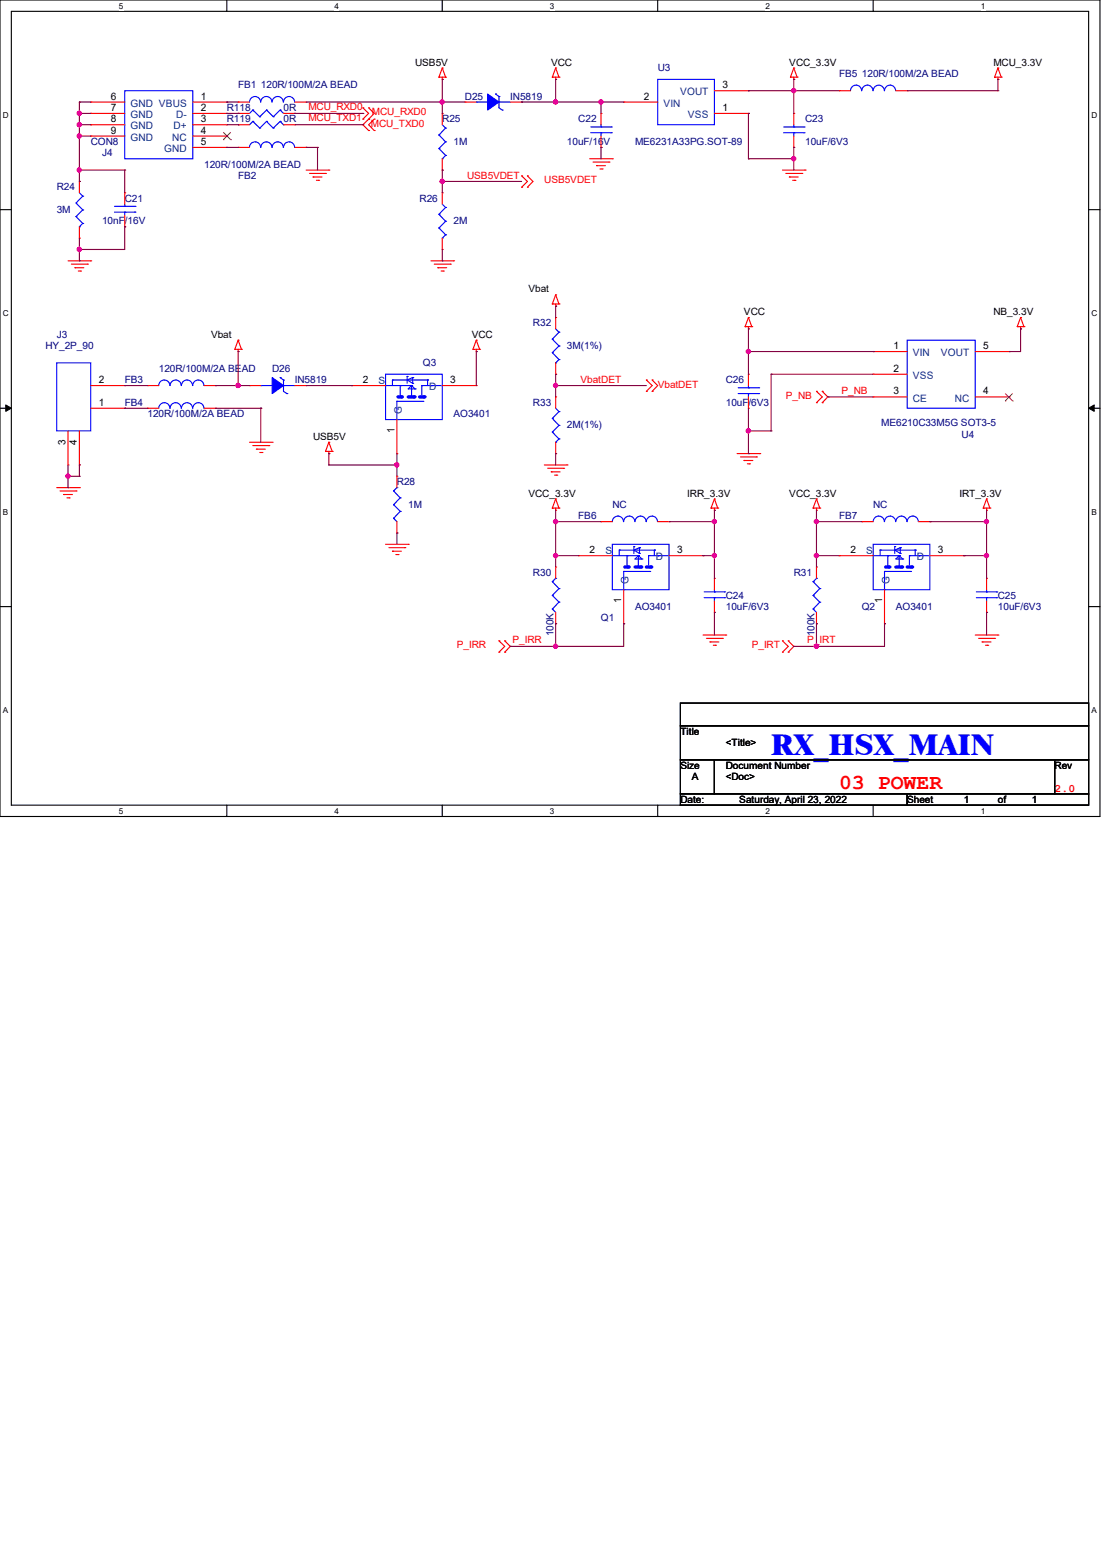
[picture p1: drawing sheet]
<svg xmlns="http://www.w3.org/2000/svg" width="210mm" height="297mm" viewBox="0 0 210 297" stroke-linecap="round" stroke-linejoin="round" font-family="sans-serif">
<path d="M0 0h209.4v155.4h-209.4zM2.2 2.2h205.1v151.1h-205.1z" fill="none" stroke="#000" stroke-width=".21"/>
<g fill="#fff">
<path d="M22.6 .3h.9v1.7h-.9z"/>
<path d="M22.6 153.5h.9v1.8h-.9z"/>
</g>
<path d="M43.2 0v2.2M43.2 153.3v2.1" fill="none" stroke="#000" stroke-width=".21"/>
<g fill="#fff">
<path d="M63.7 .3h.8v1.7h-.8z"/>
<path d="M63.7 153.5h.8v1.8h-.8z"/>
</g>
<path d="M84.2 0v2.2M84.2 153.3v2.1" fill="none" stroke="#000" stroke-width=".21"/>
<g fill="#fff">
<path d="M104.7 .3h.8v1.7h-.8z"/>
<path d="M104.7 153.5h.8v1.8h-.8z"/>
</g>
<path d="M125.2 0v2.2M125.2 153.3v2.1" fill="none" stroke="#000" stroke-width=".21"/>
<g fill="#fff">
<path d="M145.7 .3h.9v1.7h-.9z"/>
<path d="M145.7 153.5h.9v1.8h-.9z"/>
</g>
<path d="M166.2 0v2.2M166.2 153.3v2.1" fill="none" stroke="#000" stroke-width=".21"/>
<g fill="#fff">
<path d="M186.7 .3h.9v1.7h-.9z"/>
<path d="M186.7 153.5h.9v1.8h-.9z"/>
<path d="M.6 21h1.1v1.8h-1.1z"/>
<path d="M207.8 21h1.1v1.8h-1.1z"/>
<path d="M.6 58.8h1.1v1.7h-1.1z"/>
<path d="M207.8 58.8h1.1v1.7h-1.1z"/>
</g>
<path d="M0 39.9h2.2M207.3 39.9h2.1" fill="none" stroke="#000" stroke-width=".21"/>
<g fill="#fff">
<path d="M.6 96.6h1v1.7h-1z"/>
<path d="M207.8 96.6h1v1.7h-1z"/>
</g>
<path d="M0 77.7h2.2M207.3 77.7h2.1" fill="none" stroke="#000" stroke-width=".21"/>
<path d="M1.1 77.1l1.1 .6-1.1 .6zM207.3 77.7l1-.6v1.2z" fill="#000" stroke="#000" stroke-width=".19"/>
<g fill="#fff">
<path d="M.6 134.4h.9v1.7h-.9z"/>
<path d="M207.8 134.4h1v1.7h-1z"/>
</g>
<path d="M0 115.5h2.2M207.3 115.5h2.1M129.5 133.9h77.8v4.3h-77.8zM129.5 138.2h77.8v6.5h-77.8zM129.5 144.7h6.5v6.4h-6.5zM129.5 151.1h43.2v2.2h-43.2zM136 144.7h64.8v6.4h-64.8zM172.7 151.1h34.6v2.2h-34.6zM200.8 144.7h6.5v6.4h-6.5z" fill="none" stroke="#000" stroke-width=".21"/>
<g fill="none" stroke="#f00" stroke-width=".21">
<path d="M83.6 14.7h.1M83.6 14.7h1.2M84.2 15.1h.1M84.2 13h.1M84.2 14.7v.4M84.2 13l.6 1.7M84.2 13l-.6 1.7M84.8 14.7h.1M105.2 14.7h.1M105.2 14.7h1.2M105.8 15.1h.1M105.8 13h.1"/>
<path d="M105.8 14.7v.4M105.8 13l.6 1.7M105.8 13l-.6 1.7M106.4 14.7h.1M150.5 14.7h.1M150.5 14.7h1.3M151.1 15.1h.1M151.1 13h.1M151.1 14.7v.4M151.1 13l.7 1.7M151.1 13l-.6 1.7M151.8 14.7h.1"/>
<path d="M189.4 14.7h.1M189.4 14.7h1.2M190 15.1h.1M190 13h.1M190 14.7v.4M190 13l.6 1.7M190 13l-.6 1.7M190.6 14.7h.1M58.3 32.4h4.3M58.9 33h3.1M59.6 33.7h.1M59.6 33.7h1.7"/>
<path d="M60.2 34.3h.5M60.7 34.3h.1M62 33h.1M62.6 32.4h.1M69.1 20.5h.1M69.1 22.7h.1M69.1 20.5l1.1 1.1-1.1 1.1M70.2 24.8h.1M70.2 22.7h.1M70.2 20.5h.1M70.2 22.7l-1.1 1 1.1 1.1M70.2 20.5l1 1.1-1 1.1"/>
<path d="M71.2 22.7h.1M71.2 24.8h.1M71.2 22.7l-1 1 1 1.1M84.2 21.6h.1M84.2 32.4h.1M84.2 21.6v2.1M84.2 30.2v2.2M99.3 35.6h.1M99.3 33.5h.1M99.3 33.5l1.1 1-1.1 1.1M100.4 35.6h.1M100.4 33.5h.1"/>
<path d="M100.4 33.5l1.1 1-1.1 1.1M112.3 30.2h4.3M112.9 30.9h3.1M113.6 31.5h.1M113.6 31.5h1.7M114.2 32.2h.4M114.6 32.2h.1M116 30.9h.1M116.6 30.2h.1M149 32.4h4.3M149.6 33h3.1M150.3 33.7h.1"/>
<path d="M150.3 33.7h1.7M150.9 34.3h.4M151.3 34.3h.1M152.7 33h.1M153.3 32.4h.1M13 49.7h4.3M13.6 50.3h3M14.3 51h.1M14.3 51h1.7M14.9 51.6h.4M15.3 51.6h.1M16.6 50.3h.1"/>
<path d="M17.3 49.7h.1M82 49.7h4.4M82.7 50.3h3M83.4 51h.1M83.4 51h1.6M84 51.6h.4M84.4 51.6h.1M85.7 50.3h.1M86.4 49.7h.1M105.2 57.9h.1M105.2 57.9h1.2M105.8 58.3h.1"/>
<path d="M105.8 56.1h.1M105.8 57.9v.4M105.8 56.1l.6 1.8M105.8 56.1l-.6 1.8M106.4 57.9h.1M44.7 66.5h.1M44.7 66.5h1.3M45.3 66.9h.1M45.3 64.8h.1M45.3 66.5v.4M45.3 64.8l.7 1.7M45.3 64.8l-.6 1.7"/>
<path d="M46 66.5h.1M90 66.5h.1M90 66.5h1.3M90.7 66.9h.1M90.7 64.8h.1M90.7 66.5v.4M90.7 64.8l.6 1.7M90.7 64.8l-.7 1.7M91.3 66.5h.1M123.1 74.5h.1M123.1 72.3h.1M123.1 72.3l1.1 1.1-1.1 1.1"/>
<path d="M124.2 74.5h.1M124.2 72.3h.1M124.2 72.3l1 1.1-1 1.1M141.9 62.2h.1M141.9 62.2h1.2M142.5 62.6h.1M142.5 60.5h.1M142.5 62.2v.4M142.5 60.5l.6 1.7M142.5 60.5l-.6 1.7M143.1 62.2h.1M155.4 74.5h.1"/>
<path d="M155.4 76.7h.1M155.4 74.5l1.1 1.1-1.1 1.1M156.5 76.7h.1M156.5 74.5h.1M156.5 74.5l1.1 1.1-1.1 1.1M193.7 62.2h.1M193.7 62.2h1.2M194.3 62.6h.1M194.3 60.5h.1M194.3 62.2v.4M194.3 60.5l.6 1.7M194.3 60.5l-.6 1.7"/>
<path d="M194.9 62.2h.1M10.8 92.8h4.3M11.4 93.5h3.1M12.1 94.1h.1M12.1 94.1h1.7M12.7 94.8h.5M13.2 94.8h.1M14.5 93.5h.1M15.1 92.8h.1M47.5 84.2h4.3M48.1 84.8h3.1M48.8 85.5h.1"/>
<path d="M48.8 85.5h1.7M49.4 86.1h.5M49.9 86.1h.1M51.2 84.8h.1M51.8 84.2h.1M62 85.9h.1M62 85.9h1.2M62.6 86.4h.1M62.6 84.2h.1M62.6 85.9v.5M62.6 84.2l.6 1.7M62.6 84.2l-.6 1.7"/>
<path d="M63.2 85.9h.1M103.6 88.5h4.3M104.3 89.2h3M104.9 89.8h.1M104.9 89.8h1.7M105.2 96.7h.1M105.2 96.7h1.2M105.6 90.5h.4M105.8 97.2h.1M105.8 95h.1M105.8 96.7v.5M105.8 95l.6 1.7"/>
<path d="M105.8 95l-.6 1.7M106 90.5h.1M106.4 96.7h.1M107.3 89.2h.1M107.9 88.5h.1M135.4 96.7h.1M135.4 96.7h1.3M136 97.2h.1M136 95h.1M136 96.7v.5M136 95l.7 1.7M136 95l-.6 1.7"/>
<path d="M136.7 96.7h.1M140.3 86.4h4.4M141 87h3M141.6 87.7h.1M141.6 87.7h1.7M142.3 88.3h.4M142.7 88.3h.1M144 87h.1M144.7 86.4h.1M154.8 96.7h.1M154.8 96.7h1.3M155.4 97.2h.1"/>
<path d="M155.4 95h.1M155.4 96.7v.5M155.4 95l.7 1.7M155.4 95l-.6 1.7M156.1 96.7h.1M187.2 96.7h.1M187.2 96.7h1.3M187.8 97.2h.1M187.8 95h.1M187.8 96.7v.5M187.8 95l.7 1.7M187.8 95l-.6 1.7"/>
<path d="M188.5 96.7h.1M73.4 103.6h4.3M74 104.3h3.1M74.7 104.9h.1M74.7 104.9h1.7M75.4 105.6h.4M75.8 105.6h.1M77.1 104.3h.1M77.7 103.6h.1M187.8 110.1h.1M187.8 116.6h.1M187.8 110.1v2.2"/>
<path d="M187.8 114.4v2.2M95 122h.1M95 124.2h.1M95 122l1.1 1.1-1.1 1.1M96.1 124.2h.1M96.1 122h.1M96.1 122l1.1 1.1-1.1 1.1M133.9 120.9h4.3M134.5 121.5h3M135.2 122.2h.1M135.2 122.2h1.7M135.8 122.9h.4"/>
<path d="M136.2 122.9h.1M137.5 121.5h.1M138.2 120.9h.1M149 122h.1M149 124.2h.1M149 122l1.1 1.1-1.1 1.1M150.1 124.2h.1M150.1 122h.1M150.1 122l1 1.1-1 1.1M185.7 120.9h4.3M186.3 121.5h3.1M187 122.2h.1"/>
<path d="M187 122.2h1.7M187.6 122.9h.4M188 122.9h.1M189.4 121.5h.1M190 120.9h.1"/>
</g>
<g fill="none" stroke="#00f" stroke-width=".21">
<path d="M83.6 25.7h.1M83.6 28.3h.1M83.6 25.7l1.2 1.3M83.6 28.3l1.2 1.3M84.2 30.2h.1M84.2 23.7l.6 .7M84.8 24.4h.1M84.8 27h.1M84.8 29.6h.1M84.8 24.4l-1.2 1.3M84.8 27l-1.2 1.3M84.8 29.6l-.6 .6"/>
<path d="M166.2 103.6h10.8v8.7h-10.8zM168.4 108.8h.1M168.4 108.8v1.3M168.4 108.8h5M173.4 108.8h.1M185.9 113.8h3.9M185.9 112.7h3.9M187.8 112.7h.1M187.8 113.8h.1M187.8 112.3v.4M187.8 113.8v.6M189.8 113.8h.1"/>
<path d="M189.8 112.7h.1"/>
</g>
<path d="M168.6 107.9h.6" fill="none" stroke="#00f" stroke-width=".63"/>
<circle cx="169.2" cy="107.9" r=".32" fill="#00f"/>
<path d="M170.6 107.9h1.1" fill="none" stroke="#00f" stroke-width=".63"/>
<circle cx="171.7" cy="107.9" r=".32" fill="#00f"/>
<path d="M172.7 107.9h.9" fill="none" stroke="#00f" stroke-width=".63"/>
<circle cx="173.6" cy="107.9" r=".32" fill="#00f"/>
<g fill="none" stroke="#00f" stroke-width=".21">
<path d="M23.7 17.3h13v12.9h-13zM47.5 19.4a1.06 1.06 0 0 1 1.1-1 1.06 1.06 0 0 1 1 1M49.7 19.4a1.06 1.06 0 0 1 1-1 1.06 1.06 0 0 1 1.1 1M51.8 19.4a1.06 1.06 0 0 1 1.1-1 1.06 1.06 0 0 1 1 1M54 19.4a1.06 1.06 0 0 1 1-1 1.06 1.06 0 0 1 1.1 1M90.7 19.4h.1M90.7 19.4h2.1M94.4 17.9h.1M94.4 17.9l.6 .5M95 19.4h.1M95 18.4h.1M95 19.4h2.2"/>
<path d="M95 18.4v2.1l.6 .5M161.9 17.3a1.06 1.06 0 0 1 1.1-1.1 1.06 1.06 0 0 1 1 1.1M164.1 17.3a1.06 1.06 0 0 1 1-1.1 1.06 1.06 0 0 1 1.1 1.1M166.2 17.3a1.06 1.06 0 0 1 1.1-1.1 1.06 1.06 0 0 1 1.1 1.1M168.4 17.3a1.06 1.06 0 0 1 1.1-1.1 1.06 1.06 0 0 1 1 1.1M14.5 38.7h.1M14.5 38.7l1.2 1.3M15.1 36.7l.6 .6M15.7 37.3h.1M15.7 40h.1M15.7 37.3l-1.2 1.4M15.7 40l-1.2 1.2"/>
<path d="M95.6 21h.1M112.5 25.3h3.9M112.5 24.2h3.9M114.4 24.2h.1M114.4 25.3h.1M114.4 23.7v.5M114.4 25.3v.6M116.4 25.3h.1M116.4 24.2h.1M149.2 25.3h3.9M149.2 24.2h3.9M151.1 24.2h.1"/>
<path d="M151.1 25.3h.1M151.1 23.7v.5M151.1 25.3v.6M153.1 25.3h.1M153.1 24.2h.1M14.5 41.2h.1M14.5 41.2l1.2 1.3M15.1 43.2h.1M15.7 42.5h.1M15.7 42.5l-.6 .7M49.7 73.4h.1M49.7 73.4h2.1"/>
<path d="M53.3 71.9h.1M53.3 71.9l.7 .4M54 73.4h.1M54 72.3h.1M54 73.4h2.1M54 72.3v2.2l.6 .4M54.6 74.9h.1M172.7 64.8h13v12.9h-13zM116.6 99.3a1.06 1.06 0 0 1 1-1 1.06 1.06 0 0 1 1.1 1M118.7 99.3a1.06 1.06 0 0 1 1.1-1 1.06 1.06 0 0 1 1.1 1M120.9 99.3a1.06 1.06 0 0 1 1.1-1 1.06 1.06 0 0 1 1 1 1.08 1.08 0 0 1 1.1-1 1.08 1.08 0 0 1 1.1 1M166.2 99.3a1.06 1.06 0 0 1 1.1-1 1.06 1.06 0 0 1 1.1 1"/>
<path d="M168.4 99.3a1.06 1.06 0 0 1 1.1-1 1.06 1.06 0 0 1 1 1 1.08 1.08 0 0 1 1.1-1 1.08 1.08 0 0 1 1.1 1M172.7 99.3a1.06 1.06 0 0 1 1.1-1 1.06 1.06 0 0 1 1 1M116.6 103.6h10.8v8.7h-10.8zM118.7 108.8h.1M118.7 108.8v1.3M118.7 108.8h5M123.7 108.8h.1M166.2 105.8h5M167.6 104.7h.1M167.6 104.7v1.1M167.6 104.7h6.6M168.4 112.3h.1"/>
<path d="M168.4 110.1v2.2M169 105.8h.1M169 105.8v1.9M170.3 104.1h.1M170.3 104.1v1.3M171.2 105.8h.1M171.2 105.8v1.9M171.2 105.8l-.6 .6h1.3M171.2 105.8l.7 .6M171.4 105.4h.1M171.4 104.3h.1M171.4 104.3l-1.1 .4 1.1 .7"/>
<path d="M171.4 104.3v1.1M171.9 106.4h.1M173.1 105.8h.1M173.1 105.8h3.7M173.1 105.8v1.7M174.2 104.7h.1M174.2 104.7v1.1M174.9 105.8h.1M175.1 105.8h.1"/>
</g>
<g fill="none" stroke="#f00" stroke-width=".21">
<path d="M17.3 19.4h.1M17.3 19.4h6.4M36.7 19.4h6.5M43.2 19.4h.1M45.3 19.4h.1M45.3 19.4h2.2M56.1 19.4h2.2M58.3 19.4h.1M88.5 19.4h.1M88.5 19.4h2.2M97.2 19.4h2.1M99.3 19.4h.1"/>
<path d="M159.8 17.3h.1M159.8 17.3h2.1M170.6 17.3h2.1M172.7 17.3h.1M15.1 34.5h.1M15.1 34.5v2.2M17.3 21.6h.1M17.3 23.7h.1M17.3 25.9h.1M17.3 21.6h6.4M17.3 23.7h6.4M17.3 25.9h6.4"/>
<path d="M36.7 21.6h6.5M36.7 23.7h6.5M36.7 28.1h6.5M36.7 25.9h6.5M43.2 21.6h.1M43.2 23.7h.1M43.2 28.1h.1M43.2 25.9h.1M114.4 21.6h.1M114.4 28.1h.1M114.4 21.6v2.1M114.4 25.9v2.2"/>
<path d="M151.1 21.6h.1M151.1 28.1h.1M151.1 21.6v2.1M151.1 25.9v2.2M15.1 45.3h.1M15.1 43.2v2.1M47.5 73.4h.1M47.5 73.4h2.2M56.1 73.4h2.2M58.3 73.4h.1M166.2 66.9h.1M166.2 75.6h.1"/>
<path d="M166.2 71.2h.1M166.2 66.9h6.5M166.2 75.6h6.5M166.2 71.2h6.5M185.7 66.9h6.5M185.7 75.6h6.5M192.2 75.6h.1M192.2 66.9h.1M114.4 99.3h.1M114.4 99.3h2.2M125.2 99.3h2.2M127.4 99.3h.1"/>
<path d="M164.1 99.3h.1M164.1 99.3h2.1M174.9 99.3h2.1M177 99.3h.1M159.8 105.8h.1M159.8 105.8h6.4M168.4 118.7h.1M168.4 112.3v6.4M177 105.8h6.5M183.5 105.8h.1"/>
</g>
<g fill="#00f" stroke="#00f" stroke-width=".21">
<path d="M92.8 17.9l2.2 1.5-2.2 1.6z" fill-rule="evenodd"/>
<path d="M51.8 71.9l2.2 1.5-2.2 1.5z" fill-rule="evenodd"/>
</g>
<path d="M42.5 26.6h.1M42.5 25.2l1.4 1.4M43.9 26.6h.1M43.9 25.2l-1.4 1.4M191.4 76.3h.1M191.4 74.9l1.4 1.4M192.8 76.3h.1M192.8 74.9l-1.4 1.4" fill="none" stroke="#804000" stroke-width=".19"/>
<path d="M119 107.9h.6" fill="none" stroke="#00f" stroke-width=".63"/>
<circle cx="119.6" cy="107.9" r=".32" fill="#00f"/>
<path d="M120.9 107.9h1.1" fill="none" stroke="#00f" stroke-width=".63"/>
<circle cx="122" cy="107.9" r=".32" fill="#00f"/>
<path d="M123.1 107.9h.8" fill="none" stroke="#00f" stroke-width=".63"/>
<circle cx="123.9" cy="107.9" r=".32" fill="#00f"/>
<g fill="none" stroke="#00f" stroke-width=".21">
<path d="M125.2 15.1h10.8v8.6h-10.8zM21.8 39.3h3.9M23.7 39.3h.1M23.7 38.9v.4M25.7 39.3h.1M47.5 28.1a1.06 1.06 0 0 1 1.1-1.1 1.06 1.06 0 0 1 1 1.1M48.1 21h.1M48.1 21l-.6 .6M48.1 21l1.3 1.2M49.4 22.2h.1M49.7 28.1a1.06 1.06 0 0 1 1-1.1 1.06 1.06 0 0 1 1.1 1.1M50.8 21h.1"/>
<path d="M50.8 21l-1.4 1.2M50.8 21l1.2 1.2M51.8 28.1a1.06 1.06 0 0 1 1.1-1.1 1.06 1.06 0 0 1 1 1.1M52 22.2h.1M53.3 21h.1M53.3 21l-1.3 1.2M53.3 21l.7 .6M54 28.1a1.06 1.06 0 0 1 1-1.1 1.06 1.06 0 0 1 1.1 1.1M54 21.6h.1M84.2 38.9l.6 .6M84.8 39.5h.1M84.8 39.5l-1.2 1.3"/>
<path d="M21.8 40.4h3.9M23.7 40.4h.1M23.7 40.4v.6M25.7 40.4h.1M83.6 40.8h.1M83.6 43.4h.1M83.6 40.8l1.2 1.3M83.6 43.4l1.2 1.3M84.2 45.3h.1M84.8 42.1h.1M84.8 44.7h.1M84.8 42.1l-1.2 1.3"/>
<path d="M84.8 44.7l-.6 .6M10.8 69.1h6.5v12.9h-6.5zM30.2 73.4a1.06 1.06 0 0 1 1.1-1.1 1.06 1.06 0 0 1 1 1.1 1.08 1.08 0 0 1 1.1-1.1 1.08 1.08 0 0 1 1.1 1.1M30.2 77.7a1.06 1.06 0 0 1 1.1-1 1.06 1.06 0 0 1 1 1 1.08 1.08 0 0 1 1.1-1 1.08 1.08 0 0 1 1.1 1M34.5 73.4a1.06 1.06 0 0 1 1.1-1.1 1.06 1.06 0 0 1 1.1 1.1M34.5 77.7a1.06 1.06 0 0 1 1.1-1 1.06 1.06 0 0 1 1.1 1M36.7 73.4a1.06 1.06 0 0 1 1.1-1.1 1.06 1.06 0 0 1 1 1.1M36.7 77.7a1.06 1.06 0 0 1 1.1-1 1.06 1.06 0 0 1 1 1M73.4 71.2h10.8v8.7h-10.8zM75.6 76.4h.1M75.6 76.4v1.3M75.6 76.4h4.9"/>
<path d="M80.5 76.4h.1M105.2 64.6h.1M105.2 67.1h.1M105.2 79.7h.1M105.2 64.6l1.2 1.3M105.2 67.1l1.2 1.4M105.2 79.7l1.2 1.3M105.8 69.1h.1M105.8 62.6l.6 .6M105.8 77.7l.6 .7M106.4 63.2h.1M106.4 65.9h.1"/>
<path d="M106.4 68.5h.1M106.4 78.4h.1M106.4 63.2l-1.2 1.4M106.4 65.9l-1.2 1.2M106.4 68.5l-.6 .6M106.4 78.4l-1.2 1.3M140.5 74.9h3.9M140.5 73.8h3.9M142.5 73.8h.1M142.5 74.9h.1M142.5 73.4v.4M142.5 74.9v.7"/>
<path d="M144.4 74.9h.1M144.4 73.8h.1M74.9 98.7h.1M74.9 96.1h.1M74.9 93.5h.1M74.9 98.7l.7 .6M74.9 96.1l1.3 1.3M74.9 93.5l1.3 1.3M75.6 92.8h.1M75.6 92.8l-.7 .7M76.2 97.4h.1M76.2 94.8h.1"/>
<path d="M76.2 97.4l-1.3 1.3M76.2 94.8l-1.3 1.3M105.2 82.3h.1M105.2 82.3l1.2 1.3M105.8 84.2h.1M106.4 81h.1M106.4 83.6h.1M106.4 81l-1.2 1.3M106.4 83.6l-.6 .6M116.6 105.8h4.9M117.9 104.7h.1M117.9 104.7v1.1"/>
<path d="M117.9 104.7h6.7M118.7 112.3h.1M118.7 110.1v2.2M119.4 105.8h.1M119.4 105.8v1.9M120.7 104.1h.1M120.7 104.1v1.3M121.5 105.8h.1M121.5 105.8v1.9M121.5 105.8l-.6 .6h1.3M121.5 105.8l.7 .6M121.8 105.4h.1"/>
<path d="M121.8 104.3h.1M121.8 104.3l-1.1 .4 1.1 .7M121.8 104.3v1.1M122.2 106.4h.1M123.5 105.8h.1M123.5 105.8h3.7M123.5 105.8v1.7M124.6 104.7h.1M124.6 104.7v1.1M125.2 105.8h.1M125.4 105.8h.1"/>
</g>
<g fill="none" stroke="#f00" stroke-width=".21">
<path d="M118.7 19.4h.1M118.7 19.4h6.5M136 17.3h6.5M142.5 17.3h.1M23.7 36.7h.1M23.7 36.7v2.2M45.3 28.1h.1M45.3 21.6h.1M45.3 21.6h2.2M45.3 28.1h2.2M54 21.6h2.1M56.1 21.6h.1"/>
<path d="M56.1 28.1h2.2M58.3 28.1h.1M84.2 36.7h.1M84.2 36.7v2.2M136 21.6h6.5M142.5 21.6h.1M23.7 43.2h.1M23.7 41v2.2M84.2 47.5h.1M84.2 45.3v2.2M17.3 73.4h6.4M17.3 77.7h6.4"/>
<path d="M23.7 77.7h.1M23.7 73.4h.1M28.1 73.4h.1M28.1 77.7h.1M28.1 73.4h2.1M28.1 77.7h2.1M38.9 73.4h2.1M38.9 77.7h2.1M41 73.4h.1M41 77.7h.1M105.8 60.5h.1M105.8 71.2h.1"/>
<path d="M105.8 75.6h.1M105.8 60.5v2.1M105.8 69.1v2.1M105.8 75.6v2.1M142.5 71.2h.1M142.5 77.7h.1M142.5 71.2v2.2M142.5 75.6v2.1M13 88.5h.1M13 82v6.5M15.1 88.5h.1M15.1 82v6.5"/>
<path d="M75.6 90.7h.1M75.6 90.7v2.1M75.6 99.3v2.2M105.8 86.4h.1M105.8 84.2v2.2M75.6 101.5h.1M110.1 105.8h.1M110.1 105.8h6.5M118.7 118.7h.1M118.7 112.3v6.4M127.4 105.8h6.5M133.9 105.8h.1"/>
</g>
<path d="M75.8 75.6h.6" fill="none" stroke="#00f" stroke-width=".63"/>
<circle cx="76.4" cy="75.6" r=".32" fill="#00f"/>
<path d="M77.7 75.6h1.1" fill="none" stroke="#00f" stroke-width=".63"/>
<circle cx="78.8" cy="75.6" r=".32" fill="#00f"/>
<path d="M79.9 75.6h.8" fill="none" stroke="#00f" stroke-width=".63"/>
<circle cx="80.7" cy="75.6" r=".32" fill="#00f"/>
<g fill="none" stroke="#00f" stroke-width=".21">
<path d="M48.1 23.1h.1M48.1 23.1l-.6 .6M48.1 23.1l1.3 1.3M49.4 24.4h.1M50.8 23.1h.1M50.8 23.1l-1.4 1.3M50.8 23.1l1.2 1.3M52 24.4h.1M53.3 23.1h.1M53.3 23.1l-1.3 1.3M53.3 23.1l.7 .6M54 23.7h.1"/>
<path d="M73.4 73.4h5M74.7 72.3h.1M74.7 72.3v1.1M74.7 72.3h6.7M75.6 79.9h.1M75.6 77.7v2.2M76.2 73.4h.1M76.2 73.4v2M77.5 71.7h.1M77.5 71.7v1.3M78.4 73.4h.1M78.4 73.4v2"/>
<path d="M78.4 73.4l-.7 .6h1.3M78.4 73.4l.6 .6M78.6 73h.1M78.6 71.9h.1M78.6 71.9l-1.1 .4 1.1 .7M78.6 71.9v1.1M79 74h.1M80.3 73.4h.1M80.3 73.4h3.7M80.3 73.4v1.7M81.4 72.3h.1M81.4 72.3v1.1"/>
<path d="M82 73.4h.1M82.3 73.4h.1M105.2 116h.1M105.2 113.4h.1M105.2 110.7h.1M105.2 116l.6 .6M105.2 113.4l1.2 1.2M105.2 110.7l1.2 1.4M105.8 110.1h.1M105.8 110.1l-.6 .6M106.4 114.6h.1M106.4 112.1h.1"/>
<path d="M106.4 114.6l-1.2 1.4M106.4 112.1l-1.2 1.3M134.1 113.8h3.9M134.1 112.7h3.9M136 112.7h.1M136 113.8h.1M136 112.3v.4M136 113.8v.6M138 113.8h.1M138 112.7h.1M154.8 116h.1M154.8 113.4h.1"/>
<path d="M154.8 110.7h.1M154.8 116l.6 .6M154.8 113.4l1.3 1.2M154.8 110.7l1.3 1.4M155.4 110.1h.1M155.4 110.1l-.6 .6M156.1 114.6h.1M156.1 112.1h.1M156.1 114.6l-1.3 1.4M156.1 112.1l-1.3 1.3"/>
</g>
<g fill="none" stroke="#f00" stroke-width=".21">
<path d="M45.3 23.7h.1M45.3 23.7h2.2M54 23.7h2.1M56.1 23.7h.1M66.9 73.4h.1M66.9 73.4h6.5M75.6 79.9v6.5M84.2 73.4h6.5M90.7 73.4h.1M75.6 86.4h.1M105.8 118.7h.1M105.8 107.9h.1"/>
<path d="M105.8 107.9v2.2M105.8 116.6v2.1M136 110.1h.1M136 116.6h.1M136 110.1v2.2M136 114.4v2.2M155.4 118.7h.1M155.4 107.9h.1M155.4 107.9v2.2M155.4 116.6v2.1"/>
</g>
<g fill="none" stroke="#800040" stroke-width=".21">
<path d="M15.1 19.4h.1M15.1 19.4h2.2M15.1 19.4v15.1M43.2 19.4h.1M43.2 19.4h2.1M58.3 19.4h30.2M84.2 19.4h.1M84.2 15.1h.1M84.2 15.1v6.5M99.3 19.4h.1M99.3 19.4h19.4M105.8 15.1h.1"/>
<path d="M105.8 19.4h.1M105.8 15.1v4.3M114.4 19.4h.1M114.4 19.4v2.2M142.5 17.3h.1M142.5 17.3h17.3M151.1 15.1h.1M151.1 17.3h.1M151.1 15.1v6.5M172.7 17.3h17.3M190 17.3h.1M190 15.1h.1"/>
<path d="M190 15.1v2.2M15.1 21.6h.1M15.1 23.7h.1M15.1 25.9h.1M15.1 32.4h.1M15.1 34.5h.1M15.1 21.6h2.2M15.1 23.7h2.2M15.1 25.9h2.2M15.1 32.4h8.6M23.7 32.4h.1M23.7 32.4v4.3"/>
<path d="M43.2 28.1h.1M43.2 28.1h2.1M43.2 21.6h2.1M43.2 23.7h2.1M45.3 21.6h.1M45.3 23.7h.1M56.1 21.6h13M56.1 23.7h13M58.3 28.1h.1M58.3 28.1h2.2M60.5 28.1h.1M60.5 28.1v4.3"/>
<path d="M69.1 21.6h.1M69.1 23.7h.1M84.2 32.4h.1M84.2 34.5h.1M84.2 32.4v4.3M84.2 34.5h15.1M114.4 28.1h.1M114.4 28.1v2.1M142.5 21.6h.1M142.5 30.2h.1M142.5 21.6v8.6M142.5 30.2h8.6"/>
<path d="M151.1 28.1h.1M151.1 30.2h.1M151.1 28.1v4.3M15.1 47.5h.1M15.1 49.7h.1M15.1 45.3v4.4M23.7 43.2h.1M23.7 43.2v4.3h-8.6M84.2 49.7h.1M84.2 47.5v2.2M105.8 58.3h.1M105.8 58.3v2.2"/>
<path d="M23.7 73.4h.1M23.7 77.7h.1M23.7 73.4h4.4M23.7 77.7h4.4M41 73.4h.1M41 73.4h6.5M41 77.7h8.7M45.3 66.9h.1M45.3 73.4h.1M45.3 66.9v6.5M49.7 77.7h.1M49.7 77.7v6.5"/>
<path d="M58.3 73.4h8.6M66.9 73.4h.1M90.7 66.9h.1M90.7 66.9v6.5M105.8 71.2h.1M105.8 73.4h.1M105.8 71.2v4.4M105.8 73.4h17.3M142.5 62.6h.1M142.5 66.9h.1M142.5 66.9h23.7M142.5 62.6v8.6"/>
<path d="M142.5 77.7v8.7M146.8 71.2h.1M146.8 71.2h19.4M146.8 71.2v10.8M157.6 75.6h.1M157.6 75.6h8.6M166.2 66.9h.1M192.2 66.9h.1M194.3 62.6h.1M194.3 62.6v4.3h-2.1M13 90.7h.1M13 92.8h.1"/>
<path d="M13 88.5v4.3M13 90.7h2.1M15.1 90.7h.1M15.1 88.5h.1M15.1 88.5v2.2M62.6 86.4h.1M62.6 88.5h.1M62.6 86.4v2.1M62.6 88.5h13M75.6 88.5h.1M75.6 86.4v4.3M105.8 99.3h.1"/>
<path d="M105.8 86.4h.1M105.8 86.4v2.1M105.8 97.2v10.7M105.8 99.3h8.6M127.4 99.3h8.6M136 97.2h.1M136 99.3h.1M136 97.2v12.9M142.5 82h.1M142.5 86.4h.1M142.5 82h4.3M146.8 82h.1"/>
<path d="M155.4 99.3h.1M155.4 97.2v10.7M155.4 99.3h8.7M177 99.3h.1M177 99.3h10.8M187.8 99.3h.1M187.8 97.2v12.9M75.6 101.5h.1M75.6 101.5v2.1M105.8 118.7h.1M105.8 105.8h.1M105.8 118.7v4.4"/>
<path d="M105.8 105.8h4.3M118.7 118.7h.1M118.7 118.7v4.4h-21.5M133.9 105.8h.1M133.9 105.8h2.1M136 105.8h.1M136 116.6h.1M136 116.6v4.3M155.4 105.8h.1M155.4 118.7h.1M155.4 105.8h4.4M155.4 118.7v4.4"/>
<path d="M168.4 118.7h.1M168.4 118.7v4.4h-17.3M183.5 105.8h.1M183.5 105.8h4.3M187.8 105.8h.1M187.8 116.6h.1M187.8 116.6v4.3M97.2 123.1h.1M105.8 123.1h.1M151.1 123.1h.1M155.4 123.1h.1"/>
</g>
<g fill="#f0f" stroke="#f0f" stroke-width=".21">
<circle cx="136" cy="99.3" r=".4"/>
<circle cx="105.8" cy="123" r=".4"/>
<circle cx="155.4" cy="105.8" r=".4"/>
<circle cx="187.8" cy="105.8" r=".4"/>
<circle cx="155.4" cy="123" r=".4"/>
<circle cx="45.3" cy="73.4" r=".4"/>
<circle cx="15.1" cy="21.6" r=".4"/>
<circle cx="15.1" cy="25.9" r=".4"/>
<circle cx="15.1" cy="23.7" r=".4"/>
<circle cx="114.4" cy="19.4" r=".4"/>
<circle cx="105.8" cy="19.4" r=".4"/>
<circle cx="151.1" cy="17.3" r=".4"/>
<circle cx="84.2" cy="19.4" r=".4"/>
<circle cx="84.2" cy="34.5" r=".4"/>
<circle cx="105.8" cy="73.4" r=".4"/>
<circle cx="142.5" cy="66.9" r=".4"/>
<circle cx="15.1" cy="32.4" r=".4"/>
<circle cx="15.1" cy="47.5" r=".4"/>
<circle cx="142.5" cy="82" r=".4"/>
<circle cx="151.1" cy="30.2" r=".4"/>
<circle cx="12.9" cy="90.7" r=".4"/>
<circle cx="75.5" cy="88.5" r=".4"/>
<circle cx="105.8" cy="99.3" r=".4"/>
<circle cx="105.8" cy="105.8" r=".4"/>
<circle cx="136" cy="105.8" r=".4"/>
<circle cx="187.8" cy="99.3" r=".4"/>
<circle cx="155.4" cy="99.3" r=".4"/>
</g>
<text font-size="5.8" fill="#00f" x="146.8" y="143.8">RX_HSX_MAIN</text>
<text font-size="4.1" fill="#f00" x="159.8" y="150.2">03 POWER</text>
<text font-size="2.2" fill="#f00" x="200.8" y="150.7">2.0</text>
<g font-size="1.9" fill="#000080">
<text x="45.3" y="16.8">FB1</text>
<text x="49.7" y="16.8">120R/100M/2A BEAD</text>
<text x="125.2" y="13.6">U3</text>
<text x="159.8" y="14.6">FB5</text>
<text x="164.1" y="14.6">120R/100M/2A BEAD</text>
<text x="43.2" y="21.1">R118</text>
<text x="43.2" y="23.3">R119</text>
<text x="54" y="21.1">0R</text>
<text x="54" y="23.3">0R</text>
<text x="84.2" y="23.3">R25</text>
<text x="88.5" y="19">D25</text>
<text x="97.2" y="19">IN5819</text>
<text x="110.1" y="23.3">C22</text>
<text x="153.3" y="23.3">C23</text>
<text x="17.3" y="27.6">CON8</text>
<text x="19.4" y="29.8">J4</text>
<text x="86.4" y="27.6">1M</text>
<text x="107.9" y="27.6">10uF/16V</text>
<text x="120.9" y="27.6">ME6231A33PG.SOT-89</text>
<text x="153.3" y="27.6">10uF/6V3</text>
<text x="38.9" y="31.9">120R/100M/2A BEAD</text>
<text x="45.3" y="34.1">FB2</text>
<text x="10.8" y="36.2">R24</text>
<text x="10.8" y="40.6">3M</text>
<text x="23.7" y="38.4">C21</text>
<text x="79.9" y="38.4">R26</text>
<text x="19.4" y="42.7">10nF/16V</text>
<text x="86.4" y="42.7">2M</text>
<text x="10.8" y="64.3">J3</text>
<text x="101.5" y="62.1">R32</text>
<text x="8.6" y="66.5">HY_2P_90</text>
<text x="30.2" y="70.8">120R/100M/2A BEAD</text>
<text x="51.8" y="70.8">D26</text>
<text x="80.5" y="69.7">Q3</text>
<text x="107.9" y="66.5">3M(1%)</text>
<text x="23.7" y="72.9">FB3</text>
<text x="23.7" y="77.3">FB4</text>
<text x="56.1" y="72.9">IN5819</text>
<text x="101.5" y="77.3">R33</text>
<text x="138.2" y="72.9">C26</text>
<text x="138.2" y="77.3">10uF/6V3</text>
<text x="28.1" y="79.4">120R/100M/2A BEAD</text>
<text x="86.4" y="79.4">AO3401</text>
<text x="107.9" y="81.6">2M(1%)</text>
<text x="167.8" y="81.2">ME6210C33M5G SOT3-5</text>
<text x="183.1" y="83.3">U4</text>
<text x="75.6" y="92.4">R28</text>
<text x="77.7" y="96.7">1M</text>
<text x="110.1" y="98.8">FB6</text>
<text x="116.6" y="96.7">NC</text>
<text x="159.8" y="98.8">FB7</text>
<text x="166.2" y="96.7">NC</text>
<text x="101.5" y="109.6">R30</text>
<text x="138.2" y="114">C24</text>
<text x="151.1" y="109.6">R31</text>
<text x="190" y="114">C25</text>
<text x="114.4" y="118.3">Q1</text>
<text x="120.9" y="116.1">AO3401</text>
<text x="138.2" y="116.1">10uF/6V3</text>
<text x="164.1" y="116.1">Q2</text>
<text x="170.6" y="116.1">AO3401</text>
<text x="190" y="116.1">10uF/6V3</text>
<text x="105.4" y="121.1" transform="rotate(-90 105.4 121.1)">100K</text>
<text x="155.1" y="121.1" transform="rotate(-90 155.1 121.1)">100K</text>
</g>
<g font-size="1.9">
<text x="79" y="12.5">USB5V</text>
<text x="104.9" y="12.5">VCC</text>
<text x="137.5" y="16.8">3</text>
<text x="150.3" y="12.5">VCC_3.3V</text>
<text x="189.1" y="12.5">MCU_3.3V</text>
<text x="21.1" y="19">6</text>
<text x="21.1" y="21.1">7</text>
<text x="21.1" y="23.3">8</text>
<text x="38.2" y="19">1</text>
<text x="38.2" y="21.1">2</text>
<text x="38.2" y="23.3">3</text>
<text x="122.6" y="19">2</text>
<text x="137.5" y="21.1">1</text>
<text x="21.1" y="25.4">9</text>
<text x="38.2" y="27.6">5</text>
<text x="38.2" y="25.4">4</text>
<text x="100.6" y="55.7">Vbat</text>
<text x="141.6" y="60">VCC</text>
<text x="189.1" y="60">NB_3.3V</text>
<text x="40.2" y="64.3">Vbat</text>
<text x="89.8" y="64.3">VCC</text>
<text x="170.1" y="66.5">1</text>
<text x="170.1" y="70.8">2</text>
<text x="187.2" y="66.5">5</text>
<text x="18.8" y="77.3">1</text>
<text x="18.8" y="72.9">2</text>
<text x="69.1" y="72.9">2</text>
<text x="85.7" y="72.9">3</text>
<text x="170.1" y="75.1">3</text>
<text x="187.2" y="75.1">4</text>
<text x="59.6" y="83.7">USB5V</text>
<text x="75.1" y="82.5" transform="rotate(-90 75.1 82.5)">1</text>
<text x="12.5" y="84.6" transform="rotate(-90 12.5 84.6)">3</text>
<text x="14.6" y="84.6" transform="rotate(-90 14.6 84.6)">4</text>
<text x="100.6" y="94.5">VCC_3.3V</text>
<text x="130.8" y="94.5">IRR_3.3V</text>
<text x="150.3" y="94.5">VCC_3.3V</text>
<text x="182.7" y="94.5">IRT_3.3V</text>
<text x="112.3" y="105.3">2</text>
<text x="128.9" y="105.3">3</text>
<text x="161.9" y="105.3">2</text>
<text x="178.6" y="105.3">3</text>
<text x="118.3" y="114.9" transform="rotate(-90 118.3 114.9)">1</text>
<text x="167.9" y="114.9" transform="rotate(-90 167.9 114.9)">1</text>
<text x="129.5" y="139.9">Title</text>
<text x="138.2" y="142">&lt;Title&gt;</text>
<text x="129.5" y="146.3">Size</text>
<text x="131.7" y="148.5">A</text>
<text x="138.2" y="146.3">Document Number</text>
<text x="138.2" y="148.5">&lt;Doc&gt;</text>
<text x="200.8" y="146.3">Rev</text>
<text x="129.5" y="152.8">Date:</text>
<text x="140.8" y="152.8">Saturday, April 23, 2022</text>
<text x="172.7" y="152.8">Sheet</text>
<text x="183.5" y="152.8">1</text>
<text x="190" y="152.8">of</text>
<text x="196.5" y="152.8">1</text>
</g>
<g font-size="1.9" fill="#004080">
<text x="24.8" y="20.3">GND VBUS</text>
<text x="24.8" y="22.5">GND</text>
<text x="33.6" y="22.5">D-</text>
<text x="126.3" y="20.3">VIN</text>
<text x="129.5" y="18.2">VOUT</text>
<text x="131" y="22.5">VSS</text>
<text x="24.8" y="24.6">GND</text>
<text x="24.8" y="26.8">GND</text>
<text x="31.3" y="29">GND</text>
<text x="32.8" y="26.8">NC</text>
<text x="33.1" y="24.6">D+</text>
<text x="173.8" y="67.8">VIN</text>
<text x="179.1" y="67.8">VOUT</text>
<text x="72.1" y="73.2">S</text>
<text x="81.7" y="74.3">D</text>
<text x="173.8" y="76.5">CE</text>
<text x="173.8" y="72.1">VSS</text>
<text x="181.8" y="76.5">NC</text>
<text x="76.5" y="78.8" transform="rotate(-90 76.5 78.8)">G</text>
<text x="115.3" y="105.5">S</text>
<text x="124.9" y="106.7">D</text>
<text x="164.9" y="105.5">S</text>
<text x="174.5" y="106.7">D</text>
<text x="119.7" y="111.2" transform="rotate(-90 119.7 111.2)">G</text>
<text x="169.3" y="111.2" transform="rotate(-90 169.3 111.2)">G</text>
</g>
<g font-size="1.9" fill="#f00">
<text x="58.7" y="21">MCU_RXD0</text>
<text x="58.7" y="23.1">MCU_TXD1</text>
<text x="70.8" y="22">MCU_RXD0</text>
<text x="70.6" y="24.1">MCU_TXD0</text>
<text x="88.9" y="34.1">USB5VDET</text>
<text x="103.6" y="34.9">USB5VDET</text>
<text x="110.5" y="73">VbatDET</text>
<text x="125.2" y="73.8">VbatDET</text>
<text x="149.6" y="75.9">P_NB</text>
<text x="160.2" y="74.9">P_NB</text>
<text x="87" y="123.4">P_IRR</text>
<text x="97.6" y="122.4">P_IRR</text>
<text x="143.1" y="123.4">P_IRT</text>
<text x="153.7" y="122.4">P_IRT</text>
</g>
<g font-size="1.6">
<text x="22.6" y="1.6">5</text>
<text x="63.7" y="1.6">4</text>
<text x="104.7" y="1.6">3</text>
<text x="145.7" y="1.6">2</text>
<text x="186.7" y="1.6">1</text>
<text x=".5" y="22.4">D</text>
<text x="207.8" y="22.4">D</text>
<text x=".5" y="60.2">C</text>
<text x="207.8" y="60.2">C</text>
<text x=".5" y="98">B</text>
<text x="207.8" y="98">B</text>
<text x=".5" y="135.8">A</text>
<text x="207.8" y="135.8">A</text>
<text x="22.6" y="154.9">5</text>
<text x="63.7" y="154.9">4</text>
<text x="104.7" y="154.9">3</text>
<text x="145.7" y="154.9">2</text>
<text x="186.7" y="154.9">1</text>
</g>
</svg>
